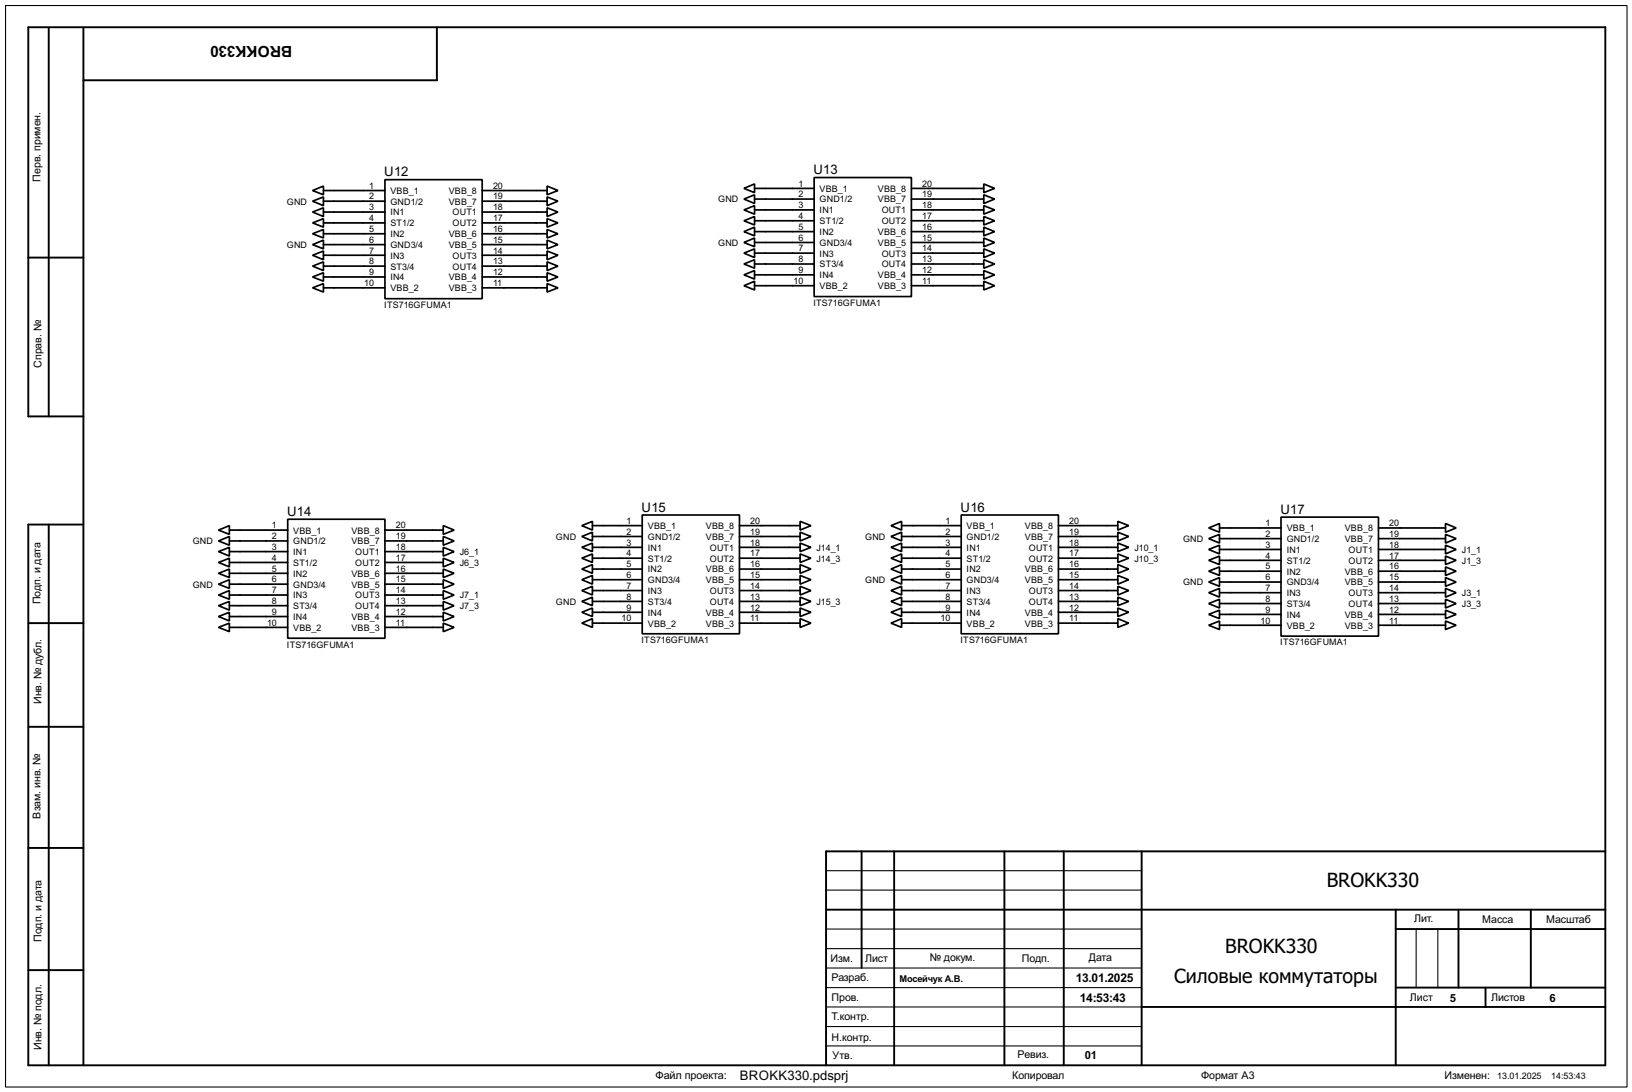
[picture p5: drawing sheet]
<svg xmlns="http://www.w3.org/2000/svg" width="383mm" height="256mm" viewBox="0 0 383 256" stroke-linecap="round" stroke-linejoin="round" font-family="sans-serif">
<path d="M1.3 1.3h381v254h-381zM194.1 218.2h74.2M194.1 209.1h74.2M194.1 204.5h74.2M332.8 218.2v13.8M337.9 218.2v13.8M194.1 222.8h74.2M194.1 232h74.2M194.1 236.5h74.2M194.1 227.4h74.2M194.1 241.1h74.2M194.1 245.7h74.2" fill="none" stroke="#000" stroke-width=".25"/>
<g fill="none" stroke="#000" stroke-width=".45">
<path d="M11.5 6.7v91.1M19.6 6.7v243.5M102.7 6.4v12.5h-83.1M6.7 60.5h12.9M19.6 97.8h-12.9v-91.4h370.5v243.8h-370.5v-127h12.9M11.5 123.2v127M6.7 146.4h12.9M6.7 170.7h12.9M6.7 199.2h12.9M202.5 200v27.4M210.1 200v50.2M236 200v50.2"/>
<path d="M250 200v50.2M268.3 200v50.2M377.2 200h-183.1v50.2M194.1 213.7h183.1M328 213.7v36.5M328 218.2h49.2M342.7 213.7v18.3M359.7 213.7v18.3M6.7 227.9h12.9M268.3 236.5h108.9M328 232h49.2M349.1 232v4.5"/>
</g>
<g fill="none" stroke="#000" stroke-width=".4">
<path d="M73.5 44.8l2.5-1.1v2.1zM73.5 47.3l2.5-1v2zM73.5 49.8l2.5-1v2.1zM73.5 52.4l2.5-1v2zM73.5 54.9l2.5-1v2zM73.5 57.5l2.5-1.1v2.1zM73.5 60l2.5-1v2zM76 44.8h14.5M76 47.3h14.5M76 49.8h14.5M76 52.4h14.5M76 54.9h14.5"/>
<path d="M76 57.5h14.5M76 60h14.5M90.5 42.2h22.8v28h-22.8zM113.3 44.8h15.3M113.3 47.3h15.3M113.3 49.8h15.3M113.3 52.4h15.3M113.3 54.9h15.3M113.3 57.5h15.3M113.3 60h15.3M128.6 43.7l2.5 1.1-2.5 1zM128.6 46.3l2.5 1-2.5 1z"/>
<path d="M128.6 48.8l2.5 1-2.5 1.1zM128.6 51.4l2.5 1-2.5 1zM128.6 53.9l2.5 1-2.5 1zM128.6 56.4l2.5 1.1-2.5 1zM128.6 59l2.5 1-2.5 1zM174.8 44.3l2.5-1.1v2.1zM174.8 46.8l2.5-1v2zM174.8 49.3l2.5-1v2zM174.8 51.9l2.5-1v2zM174.8 54.4l2.5-1v2zM174.8 57l2.5-1.1v2.1zM174.8 59.5l2.5-1v2z"/>
<path d="M177.3 44.3h14M177.3 46.8h14M177.3 49.3h14M177.3 51.9h14M177.3 54.4h14M177.3 57h14M177.3 59.5h14M191.3 41.7h22.9v28h-22.9zM214.2 44.3h17M214.2 46.8h17M214.2 49.3h17M214.2 51.9h17"/>
<path d="M214.2 54.4h17M214.2 57h17M214.2 59.5h17M231.2 43.2l2.5 1.1-2.5 1zM231.2 45.8l2.5 1-2.5 1zM231.2 48.3l2.5 1-2.5 1zM231.2 50.9l2.5 1-2.5 1zM231.2 53.4l2.5 1-2.5 1zM231.2 55.9l2.5 1.1-2.5 1zM231.2 58.5l2.5 1-2.5 1zM73.5 62.5l2.5-1v2.1zM73.5 65.1l2.5-1v2z"/>
<path d="M73.5 67.6l2.5-1v2zM76 62.5h14.5M76 65.1h14.5M76 67.6h14.5M113.3 62.5h15.3M113.3 65.1h15.3M113.3 67.6h15.3M128.6 61.5l2.5 1-2.5 1.1zM128.6 64.1l2.5 1-2.5 1zM128.6 66.6l2.5 1-2.5 1zM174.8 62l2.5-1v2zM174.8 64.6l2.5-1v2z"/>
<path d="M174.8 67.1l2.5-1v2zM177.3 62h14M177.3 64.6h14M177.3 67.1h14M214.2 62h17M214.2 64.6h17M214.2 67.1h17M231.2 61l2.5 1-2.5 1zM231.2 63.6l2.5 1-2.5 1zM231.2 66.1l2.5 1-2.5 1zM51.4 124.5l2.5-1v2zM51.4 127.1l2.5-1.1v2.1z"/>
<path d="M51.4 129.6l2.5-1v2zM51.4 132.1l2.5-1v2.1zM51.4 134.7l2.5-1v2zM51.4 137.2l2.5-1v2zM51.4 139.8l2.5-1.1v2.1zM53.9 124.5h13.7M53.9 127.1h13.7M53.9 129.6h13.7M53.9 132.1h13.7M53.9 134.7h13.7M53.9 137.2h13.7M53.9 139.8h13.7"/>
<path d="M67.6 122h22.9v27.9h-22.9zM90.5 124.5h13.7M90.5 127.1h13.7M90.5 129.6h13.7M90.5 132.1h13.7M90.5 134.7h13.7M90.5 137.2h13.7M90.5 139.8h13.7M104.2 123.5l2.5 1-2.5 1zM104.2 126l2.5 1.1-2.5 1zM104.2 128.6l2.5 1-2.5 1zM104.2 131.1l2.5 1-2.5 1.1z"/>
<path d="M104.2 133.7l2.5 1-2.5 1zM104.2 136.2l2.5 1-2.5 1zM104.2 138.7l2.5 1.1-2.5 1zM136.7 123.5l2.5-1v2zM136.7 126l2.5-1v2.1zM136.7 128.6l2.5-1v2zM136.7 131.1l2.5-1v2zM136.7 133.7l2.5-1.1v2.1zM136.7 136.2l2.5-1v2zM136.7 138.7l2.5-1v2.1zM139.2 123.5h11.7M139.2 126h11.7"/>
<path d="M139.2 128.6h11.7M139.2 131.1h11.7M139.2 133.7h11.7M139.2 136.2h11.7M139.2 138.7h11.7M150.9 121h22.9v27.9h-22.9zM173.8 123.5h14.2M173.8 126h14.2M173.8 128.6h14.2M173.8 131.1h14.2M173.8 133.7h14.2M173.8 136.2h14.2"/>
<path d="M173.8 138.7h14.2M188 122.5l2.6 1-2.6 1zM188 125l2.6 1-2.6 1.1zM188 127.6l2.6 1-2.6 1zM188 130.1l2.6 1-2.6 1zM188 132.6l2.6 1.1-2.6 1zM188 135.2l2.6 1-2.6 1zM188 137.7l2.6 1-2.6 1.1zM209.4 123.5l2.5-1v2zM209.4 126l2.5-1v2.1zM209.4 128.6l2.5-1v2zM209.4 131.1l2.5-1v2z"/>
<path d="M209.4 133.7l2.5-1.1v2.1zM209.4 136.2l2.5-1v2zM209.4 138.7l2.5-1v2.1zM211.9 123.5h14M211.9 126h14M211.9 128.6h14M211.9 131.1h14M211.9 133.7h14M211.9 136.2h14M211.9 138.7h14M225.9 121h22.8v27.9h-22.8zM248.7 123.5h14"/>
<path d="M248.7 126h14M248.7 128.6h14M248.7 131.1h14M248.7 133.7h14M248.7 136.2h14M248.7 138.7h14M262.7 122.5l2.5 1-2.5 1zM262.7 125l2.5 1-2.5 1.1zM262.7 127.6l2.5 1-2.5 1zM262.7 130.1l2.5 1-2.5 1zM262.7 132.6l2.5 1.1-2.5 1zM262.7 135.2l2.5 1-2.5 1z"/>
<path d="M262.7 137.7l2.5 1-2.5 1.1zM284 124l2.6-1v2zM284 126.5l2.6-1v2.1zM284 129.1l2.6-1v2zM284 131.6l2.6-1v2zM284 134.2l2.6-1v2zM284 136.7l2.6-1v2zM284 139.2l2.6-1v2.1zM286.6 124h14.4M286.6 126.5h14.4M286.6 129.1h14.4M286.6 131.6h14.4"/>
<path d="M286.6 134.2h14.4M286.6 136.7h14.4M286.6 139.2h14.4M301 121.5h22.9v27.9h-22.9zM323.9 124h15.8M323.9 126.5h15.8M323.9 129.1h15.8M323.9 131.6h15.8M323.9 134.2h15.8M323.9 136.7h15.8M323.9 139.2h15.8M339.7 123l2.5 1-2.5 1z"/>
<path d="M339.7 125.5l2.5 1-2.5 1.1zM339.7 128.1l2.5 1-2.5 1zM339.7 130.6l2.5 1-2.5 1zM339.7 133.2l2.5 1-2.5 1zM339.7 135.7l2.5 1-2.5 1zM339.7 138.2l2.5 1-2.5 1.1zM51.4 142.3l2.5-1v2zM51.4 144.8l2.5-1v2.1zM51.4 147.4l2.5-1v2zM53.9 142.3h13.7M53.9 144.8h13.7M53.9 147.4h13.7"/>
<path d="M90.5 142.3h13.7M90.5 144.8h13.7M90.5 147.4h13.7M104.2 141.3l2.5 1-2.5 1zM104.2 143.8l2.5 1-2.5 1.1zM104.2 146.4l2.5 1-2.5 1zM136.7 141.3l2.5-1v2zM136.7 143.8l2.5-1v2zM136.7 146.4l2.5-1.1v2.1zM139.2 141.3h11.7M139.2 143.8h11.7M139.2 146.4h11.7"/>
<path d="M173.8 141.3h14.2M173.8 143.8h14.2M173.8 146.4h14.2M188 140.3l2.6 1-2.6 1zM188 142.8l2.6 1-2.6 1zM188 145.3l2.6 1.1-2.6 1zM209.4 141.3l2.5-1v2zM209.4 143.8l2.5-1v2zM209.4 146.4l2.5-1.1v2.1zM211.9 141.3h14M211.9 143.8h14M211.9 146.4h14"/>
<path d="M248.7 141.3h14M248.7 143.8h14M248.7 146.4h14M262.7 140.3l2.5 1-2.5 1zM262.7 142.8l2.5 1-2.5 1zM262.7 145.3l2.5 1.1-2.5 1zM284 141.8l2.6-1v2zM284 144.3l2.6-1v2zM284 146.9l2.6-1v2zM286.6 141.8h14.4M286.6 144.3h14.4M286.6 146.9h14.4"/>
<path d="M323.9 141.8h15.8M323.9 144.3h15.8M323.9 146.9h15.8M339.7 140.8l2.5 1-2.5 1zM339.7 143.3l2.5 1-2.5 1zM339.7 145.9l2.5 1-2.5 1z"/>
</g>
<g font-size="5.6">
<text x="311.8" y="208.3">BROKK330</text>
<text x="287.9" y="223.8">BROKK330</text>
<text x="275.9" y="230.9">Силовые коммутаторы</text>
</g>
<text font-size="4.1" x="68.7" y="10.8" transform="rotate(-180 68.7 10.8)">BROKK330</text>
<g font-size="3.5">
<text x="90.3" y="41.4">U12</text>
<text x="191.2" y="40.9">U13</text>
<text x="67.5" y="121.2">U14</text>
<text x="150.8" y="120.2">U15</text>
<text x="225.7" y="120.2">U16</text>
<text x="300.9" y="120.7">U17</text>
<text x="173.8" y="253.6">BROKK330.pdsprj</text>
</g>
<g font-size="3.2">
<text x="252.8" y="230.7">13.01.2025</text>
<text x="253.8" y="235.4">14:53:43</text>
</g>
<g font-size="3">
<text x="340.7" y="235.4">5</text>
<text x="364.1" y="235.4">6</text>
<text x="254.9" y="248.8">01</text>
</g>
<text font-size="2.9" x="154" y="253.5">Файл проекта:</text>
<g font-size="2.8">
<text x="9.5" y="42.7" transform="rotate(-90 9.5 42.7)">Перв. примен.</text>
<text x="9.7" y="86.4" transform="rotate(-90 9.7 86.4)">Справ. №</text>
<text x="9.5" y="142" transform="rotate(-90 9.5 142)">Подп. и дата</text>
<text x="9.7" y="165.4" transform="rotate(-90 9.7 165.4)">Инв. № дубл.</text>
<text x="9.5" y="192.3" transform="rotate(-90 9.5 192.3)">Взам. инв. №</text>
<text x="9.8" y="221.2" transform="rotate(-90 9.8 221.2)">Подп. и дата</text>
<text x="332.3" y="216.5">Лит.</text>
<text x="348.3" y="216.8">Масса</text>
<text x="363.3" y="216.8">Масштаб</text>
<text x="195.1" y="225.9">Изм.</text>
<text x="203.3" y="225.9">Лист</text>
<text x="218.5" y="225.7">№ докум.</text>
<text x="240.1" y="225.9">Подп.</text>
<text x="255.8" y="225.7">Дата</text>
<text x="195.4" y="230.5">Разраб.</text>
<text x="195.4" y="235.1">Пров.</text>
<text x="195.4" y="239.6">Т.контр.</text>
<text x="331.3" y="235.1">Лист</text>
<text x="350.3" y="235.1">Листов</text>
<text x="195.4" y="244.5">Н.контр.</text>
<text x="9.8" y="246.6" transform="rotate(-90 9.8 246.6)">Инв. № подл.</text>
<text x="195.6" y="248.8">Утв.</text>
<text x="239.1" y="248.5">Ревиз.</text>
<text x="237.8" y="253.5">Копировал</text>
<text x="282.2" y="253.5">Формат А3</text>
<text x="339.4" y="253.5">Изменен:</text>
</g>
<text font-size="2.5" x="211.4" y="230.6">Мосейчук А.В.</text>
<g font-size="2.4">
<text x="86.8" y="44.4">1</text>
<text x="86.8" y="46.9">2</text>
<text x="91.7" y="45.5">VBB_1</text>
<text x="105.4" y="45.5">VBB_8</text>
<text x="115.9" y="44.4">20</text>
<text x="115.9" y="46.9">19</text>
<text x="168.7" y="47.6">GND</text>
<text x="187.6" y="43.8">1</text>
<text x="187.6" y="46.4">2</text>
<text x="192.6" y="45.1">VBB_1</text>
<text x="192.6" y="47.6">GND1/2</text>
<text x="206.3" y="45.1">VBB_8</text>
<text x="206.3" y="47.6">VBB_7</text>
<text x="216.7" y="43.8">20</text>
<text x="216.7" y="46.4">19</text>
<text x="67.4" y="48">GND</text>
<text x="86.8" y="49.4">3</text>
<text x="86.8" y="52">4</text>
<text x="91.7" y="48">GND1/2</text>
<text x="91.7" y="50.6">IN1</text>
<text x="91.7" y="53.2">ST1/2</text>
<text x="105.4" y="48">VBB_7</text>
<text x="106.3" y="50.6">OUT1</text>
<text x="106.3" y="53.2">OUT2</text>
<text x="115.9" y="49.4">18</text>
<text x="115.9" y="52">17</text>
<text x="187.6" y="48.9">3</text>
<text x="187.6" y="51.5">4</text>
<text x="187.6" y="54">5</text>
<text x="192.6" y="50.1">IN1</text>
<text x="192.6" y="52.6">ST1/2</text>
<text x="207.2" y="50.1">OUT1</text>
<text x="207.2" y="52.6">OUT2</text>
<text x="216.7" y="48.9">18</text>
<text x="216.7" y="51.5">17</text>
<text x="216.7" y="54">16</text>
<text x="67.4" y="58.2">GND</text>
<text x="86.8" y="54.5">5</text>
<text x="86.8" y="57.1">6</text>
<text x="86.8" y="59.6">7</text>
<text x="91.7" y="55.7">IN2</text>
<text x="91.7" y="58.2">GND3/4</text>
<text x="105.4" y="55.7">VBB_6</text>
<text x="105.4" y="58.2">VBB_5</text>
<text x="115.9" y="54.5">16</text>
<text x="115.9" y="57.1">15</text>
<text x="115.9" y="59.6">14</text>
<text x="168.7" y="57.8">GND</text>
<text x="187.6" y="56.5">6</text>
<text x="187.6" y="59.1">7</text>
<text x="192.6" y="55.2">IN2</text>
<text x="192.6" y="57.8">GND3/4</text>
<text x="206.3" y="55.2">VBB_6</text>
<text x="206.3" y="57.8">VBB_5</text>
<text x="216.7" y="56.5">15</text>
<text x="216.7" y="59.1">14</text>
<text x="86.8" y="62.1">8</text>
<text x="86.8" y="64.7">9</text>
<text x="91.7" y="60.7">IN3</text>
<text x="91.7" y="63.3">ST3/4</text>
<text x="91.7" y="65.9">IN4</text>
<text x="105.4" y="65.9">VBB_4</text>
<text x="106.3" y="60.7">OUT3</text>
<text x="106.3" y="63.3">OUT4</text>
<text x="115.9" y="62.1">13</text>
<text x="115.9" y="64.7">12</text>
<text x="187.6" y="61.6">8</text>
<text x="187.6" y="64.2">9</text>
<text x="192.6" y="60.3">IN3</text>
<text x="192.6" y="62.8">ST3/4</text>
<text x="192.6" y="65.4">IN4</text>
<text x="206.3" y="65.4">VBB_4</text>
<text x="207.2" y="60.3">OUT3</text>
<text x="207.2" y="62.8">OUT4</text>
<text x="216.7" y="61.6">13</text>
<text x="216.7" y="64.2">12</text>
<text x="85.6" y="67.2">10</text>
<text x="91.7" y="68.4">VBB_2</text>
<text x="105.4" y="68.4">VBB_3</text>
<text x="115.9" y="67.2">11</text>
<text x="186.5" y="66.7">10</text>
<text x="191.1" y="71.9">ITS716GFUMA1</text>
<text x="192.6" y="67.9">VBB_2</text>
<text x="206.3" y="67.9">VBB_3</text>
<text x="216.7" y="66.7">11</text>
<text x="90.3" y="72.3">ITS716GFUMA1</text>
<text x="63.9" y="124.1">1</text>
<text x="68.9" y="125.3">VBB_1</text>
<text x="82.6" y="125.3">VBB_8</text>
<text x="93" y="124.1">20</text>
<text x="147.2" y="123.1">1</text>
<text x="147.2" y="125.6">2</text>
<text x="152.2" y="124.3">VBB_1</text>
<text x="165.9" y="124.3">VBB_8</text>
<text x="176.3" y="123.1">20</text>
<text x="176.3" y="125.6">19</text>
<text x="222.2" y="123.1">1</text>
<text x="222.2" y="125.6">2</text>
<text x="227.1" y="124.3">VBB_1</text>
<text x="240.8" y="124.3">VBB_8</text>
<text x="251.3" y="123.1">20</text>
<text x="251.3" y="125.6">19</text>
<text x="297.4" y="123.6">1</text>
<text x="302.3" y="124.8">VBB_1</text>
<text x="316" y="124.8">VBB_8</text>
<text x="326.4" y="123.6">20</text>
<text x="45.3" y="127.9">GND</text>
<text x="63.9" y="126.7">2</text>
<text x="63.9" y="129.2">3</text>
<text x="63.9" y="131.7">4</text>
<text x="68.9" y="127.9">GND1/2</text>
<text x="68.9" y="130.4">IN1</text>
<text x="82.6" y="127.9">VBB_7</text>
<text x="83.5" y="130.4">OUT1</text>
<text x="93" y="126.7">19</text>
<text x="93" y="129.2">18</text>
<text x="93" y="131.7">17</text>
<text x="108" y="130.4">J6_1</text>
<text x="130.6" y="126.8">GND</text>
<text x="147.2" y="128.2">3</text>
<text x="147.2" y="130.7">4</text>
<text x="152.2" y="126.8">GND1/2</text>
<text x="152.2" y="129.4">IN1</text>
<text x="152.2" y="131.9">ST1/2</text>
<text x="165.9" y="126.8">VBB_7</text>
<text x="166.8" y="129.4">OUT1</text>
<text x="166.8" y="131.9">OUT2</text>
<text x="176.3" y="128.2">18</text>
<text x="176.3" y="130.7">17</text>
<text x="191.8" y="129.4">J14_1</text>
<text x="191.8" y="131.9">J14_3</text>
<text x="203.3" y="126.8">GND</text>
<text x="222.2" y="128.2">3</text>
<text x="222.2" y="130.7">4</text>
<text x="227.1" y="126.8">GND1/2</text>
<text x="227.1" y="129.4">IN1</text>
<text x="227.1" y="131.9">ST1/2</text>
<text x="240.8" y="126.8">VBB_7</text>
<text x="241.7" y="129.4">OUT1</text>
<text x="241.7" y="131.9">OUT2</text>
<text x="251.3" y="128.2">18</text>
<text x="251.3" y="130.7">17</text>
<text x="266.5" y="129.4">J10_1</text>
<text x="266.5" y="131.9">J10_3</text>
<text x="278" y="127.3">GND</text>
<text x="297.4" y="126.1">2</text>
<text x="297.4" y="128.7">3</text>
<text x="297.4" y="131.2">4</text>
<text x="302.3" y="127.3">GND1/2</text>
<text x="302.3" y="129.9">IN1</text>
<text x="316" y="127.3">VBB_7</text>
<text x="316.9" y="129.9">OUT1</text>
<text x="326.4" y="126.1">19</text>
<text x="326.4" y="128.7">18</text>
<text x="326.4" y="131.2">17</text>
<text x="343.5" y="129.9">J1_1</text>
<text x="63.9" y="134.3">5</text>
<text x="63.9" y="136.8">6</text>
<text x="68.9" y="132.9">ST1/2</text>
<text x="68.9" y="135.5">IN2</text>
<text x="82.6" y="135.5">VBB_6</text>
<text x="83.5" y="132.9">OUT2</text>
<text x="93" y="134.3">16</text>
<text x="93" y="136.8">15</text>
<text x="108" y="132.9">J6_3</text>
<text x="147.2" y="133.3">5</text>
<text x="147.2" y="135.8">6</text>
<text x="152.2" y="134.5">IN2</text>
<text x="152.2" y="137">GND3/4</text>
<text x="165.9" y="134.5">VBB_6</text>
<text x="165.9" y="137">VBB_5</text>
<text x="176.3" y="133.3">16</text>
<text x="176.3" y="135.8">15</text>
<text x="203.3" y="137">GND</text>
<text x="222.2" y="133.3">5</text>
<text x="222.2" y="135.8">6</text>
<text x="227.1" y="134.5">IN2</text>
<text x="227.1" y="137">GND3/4</text>
<text x="240.8" y="134.5">VBB_6</text>
<text x="240.8" y="137">VBB_5</text>
<text x="251.3" y="133.3">16</text>
<text x="251.3" y="135.8">15</text>
<text x="278" y="137.5">GND</text>
<text x="297.4" y="133.8">5</text>
<text x="297.4" y="136.3">6</text>
<text x="302.3" y="132.4">ST1/2</text>
<text x="302.3" y="135">IN2</text>
<text x="302.3" y="137.5">GND3/4</text>
<text x="316" y="135">VBB_6</text>
<text x="316" y="137.5">VBB_5</text>
<text x="316.9" y="132.4">OUT2</text>
<text x="326.4" y="133.8">16</text>
<text x="326.4" y="136.3">15</text>
<text x="343.5" y="132.4">J1_3</text>
<text x="45.3" y="138">GND</text>
<text x="63.9" y="139.4">7</text>
<text x="63.9" y="141.9">8</text>
<text x="68.9" y="138">GND3/4</text>
<text x="68.9" y="140.6">IN3</text>
<text x="68.9" y="143.1">ST3/4</text>
<text x="82.6" y="138">VBB_5</text>
<text x="83.5" y="140.6">OUT3</text>
<text x="83.5" y="143.1">OUT4</text>
<text x="93" y="139.4">14</text>
<text x="93" y="141.9">13</text>
<text x="108" y="140.6">J7_1</text>
<text x="108" y="143.1">J7_3</text>
<text x="130.6" y="142.1">GND</text>
<text x="147.2" y="138.3">7</text>
<text x="147.2" y="140.9">8</text>
<text x="147.2" y="143.4">9</text>
<text x="152.2" y="139.5">IN3</text>
<text x="152.2" y="142.1">ST3/4</text>
<text x="166.8" y="139.5">OUT3</text>
<text x="166.8" y="142.1">OUT4</text>
<text x="176.3" y="138.3">14</text>
<text x="176.3" y="140.9">13</text>
<text x="176.3" y="143.4">12</text>
<text x="191.8" y="142.1">J15_3</text>
<text x="222.2" y="138.3">7</text>
<text x="222.2" y="140.9">8</text>
<text x="222.2" y="143.4">9</text>
<text x="227.1" y="139.5">IN3</text>
<text x="227.1" y="142.1">ST3/4</text>
<text x="241.7" y="139.5">OUT3</text>
<text x="241.7" y="142.1">OUT4</text>
<text x="251.3" y="138.3">14</text>
<text x="251.3" y="140.9">13</text>
<text x="251.3" y="143.4">12</text>
<text x="297.4" y="138.8">7</text>
<text x="297.4" y="141.4">8</text>
<text x="297.4" y="143.9">9</text>
<text x="302.3" y="140">IN3</text>
<text x="302.3" y="142.6">ST3/4</text>
<text x="316.9" y="140">OUT3</text>
<text x="316.9" y="142.6">OUT4</text>
<text x="326.4" y="138.8">14</text>
<text x="326.4" y="141.4">13</text>
<text x="326.4" y="143.9">12</text>
<text x="343.5" y="140">J3_1</text>
<text x="343.5" y="142.6">J3_3</text>
<text x="62.8" y="147">10</text>
<text x="63.9" y="144.4">9</text>
<text x="68.9" y="145.6">IN4</text>
<text x="68.9" y="148.2">VBB_2</text>
<text x="82.6" y="145.6">VBB_4</text>
<text x="82.6" y="148.2">VBB_3</text>
<text x="93" y="144.4">12</text>
<text x="93" y="147">11</text>
<text x="146.1" y="146">10</text>
<text x="152.2" y="144.6">IN4</text>
<text x="152.2" y="147.2">VBB_2</text>
<text x="165.9" y="144.6">VBB_4</text>
<text x="165.9" y="147.2">VBB_3</text>
<text x="176.3" y="146">11</text>
<text x="221" y="146">10</text>
<text x="227.1" y="144.6">IN4</text>
<text x="227.1" y="147.2">VBB_2</text>
<text x="240.8" y="144.6">VBB_4</text>
<text x="240.8" y="147.2">VBB_3</text>
<text x="251.3" y="146">11</text>
<text x="296.2" y="146.5">10</text>
<text x="302.3" y="145.1">IN4</text>
<text x="302.3" y="147.7">VBB_2</text>
<text x="316" y="145.1">VBB_4</text>
<text x="316" y="147.7">VBB_3</text>
<text x="326.4" y="146.5">11</text>
<text x="67.4" y="152.1">ITS716GFUMA1</text>
<text x="150.7" y="151.1">ITS716GFUMA1</text>
<text x="225.7" y="151.1">ITS716GFUMA1</text>
<text x="300.8" y="151.6">ITS716GFUMA1</text>
<text x="351.8" y="253.3">13.01.2025</text>
<text x="364.5" y="253.3">14:53:43</text>
</g>
</svg>
